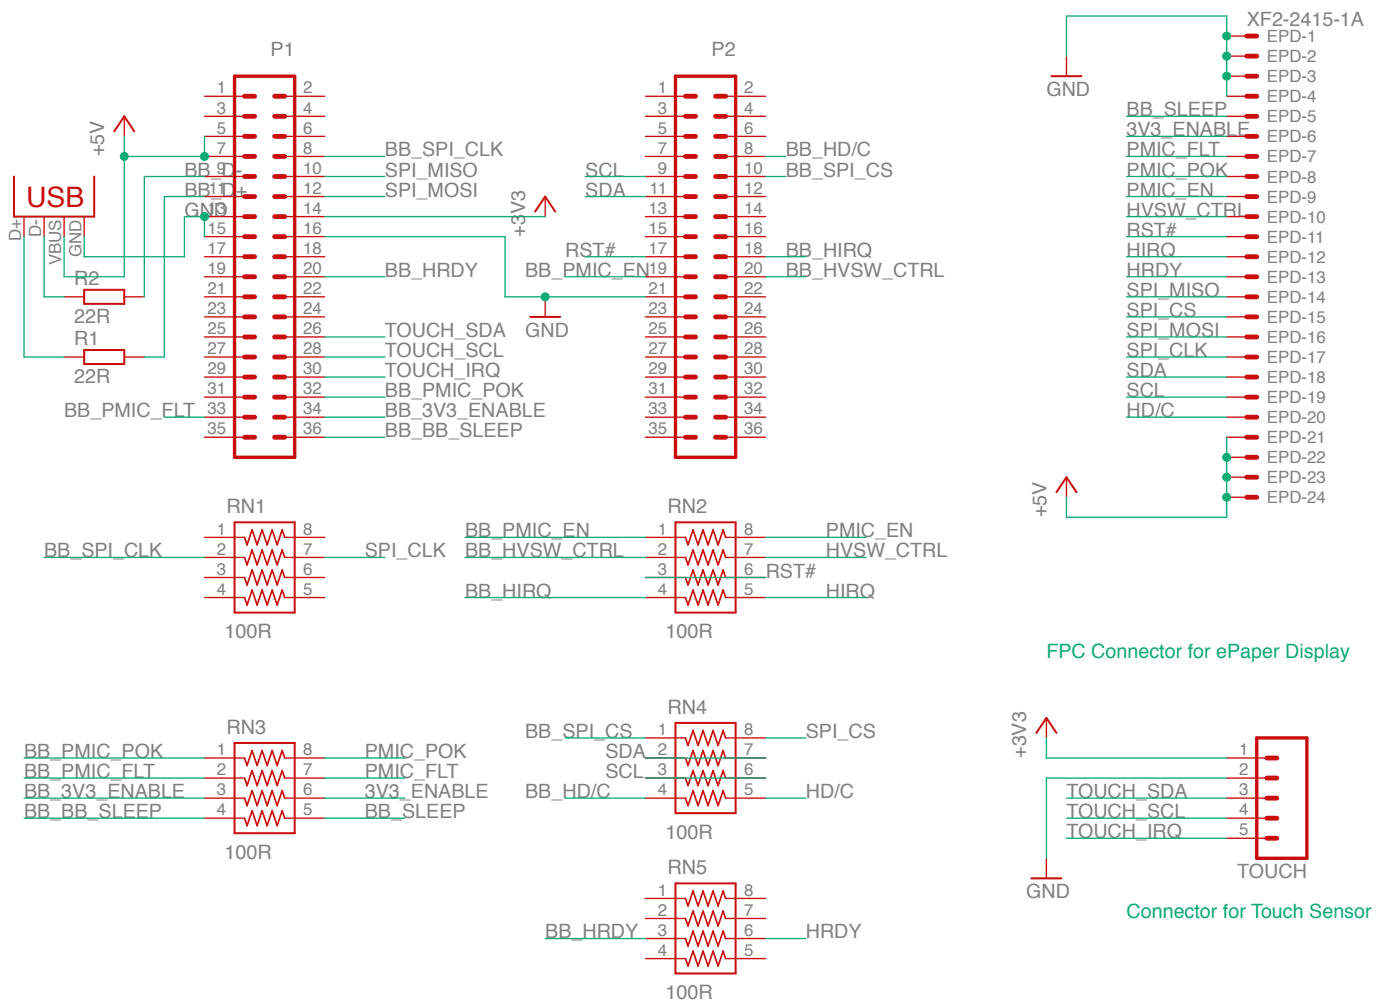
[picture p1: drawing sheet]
<svg xmlns="http://www.w3.org/2000/svg" width="177mm" height="128mm" viewBox="0 0 177 128" stroke-linecap="round" stroke-linejoin="round" font-family="sans-serif">
<path d="M29.7 9.6h7.6v48.3h-7.6zM85.6 9.6h7.6v48.3h-7.6zM159.2 93.4h6.4v15.3h-6.4z" fill="none" stroke="#c90d0c" stroke-width=".42"/>
<g fill="none" stroke="#c90d0c" stroke-width=".61">
<path d="M31 17.3h1.3M31 14.7h1.3M31 12.2h1.3M31 19.8h1.3M34.8 17.3h1.3M34.8 14.7h1.3M34.8 12.2h1.3M34.8 19.8h1.3M86.8 17.3h1.3M86.8 14.7h1.3M86.8 12.2h1.3M86.8 19.8h1.3"/>
<path d="M90.7 17.3h1.2M90.7 14.7h1.2M90.7 12.2h1.2M90.7 19.8h1.2M157.9 17.3h1.3M157.9 14.7h1.3M157.9 12.2h1.3M157.9 19.8h1.3M157.9 4.6h1.3M157.9 7.1h1.3M157.9 9.6h1.3M31 22.3h1.3"/>
<path d="M31 30h1.3M31 27.4h1.3M31 24.9h1.3M31 35h1.3M31 32.5h1.3M31 37.6h1.3M34.8 22.3h1.3M34.8 30h1.3M34.8 27.4h1.3M34.8 24.9h1.3M34.8 35h1.3M34.8 32.5h1.3"/>
<path d="M34.8 37.6h1.3M86.8 22.3h1.3M86.8 30h1.3M86.8 27.4h1.3M86.8 24.9h1.3M86.8 35h1.3M86.8 32.5h1.3M86.8 37.6h1.3M90.7 22.3h1.2M90.7 30h1.2M90.7 27.4h1.2M90.7 24.9h1.2"/>
<path d="M90.7 35h1.2M90.7 32.5h1.2M90.7 37.6h1.2M157.9 22.3h1.3M157.9 30h1.3M157.9 27.4h1.3M157.9 24.9h1.3M157.9 35h1.3M157.9 32.5h1.3M157.9 37.6h1.3M31 42.7h1.3M31 40.1h1.3"/>
<path d="M31 47.7h1.3M31 45.2h1.3M31 52.8h1.3M31 50.3h1.3M31 55.4h1.3M34.8 42.7h1.3M34.8 40.1h1.3M34.8 47.7h1.3M34.8 45.2h1.3M34.8 52.8h1.3M34.8 50.3h1.3M34.8 55.4h1.3"/>
<path d="M86.8 42.7h1.3M86.8 40.1h1.3M86.8 47.7h1.3M86.8 45.2h1.3M86.8 52.8h1.3M86.8 50.3h1.3M86.8 55.4h1.3M90.7 42.7h1.2M90.7 40.1h1.2M90.7 47.7h1.2M90.7 45.2h1.2M90.7 52.8h1.2"/>
<path d="M90.7 50.3h1.2M90.7 55.4h1.2M157.9 42.7h1.3M157.9 40.1h1.3M157.9 47.7h1.3M157.9 45.2h1.3M157.9 52.8h1.3M157.9 50.3h1.3M157.9 55.4h1.3M157.9 57.9h1.3M157.9 60.4h1.3M157.9 63h1.3"/>
<path d="M160.5 98.5h1.3M160.5 96h1.3M160.5 101.1h1.3M160.5 106.1h1.3M160.5 103.6h1.3"/>
</g>
<g fill="none" stroke="#c90d0c" stroke-width=".17">
<path d="M15.7 14.7v2.6M25.9 12.2h5.1M25.9 14.7h5.1M25.9 17.3h5.1M25.9 19.8h5.1M36.1 12.2h5M36.1 14.7h5M36.1 17.3h5M36.1 19.8h5M81.8 12.2h5M81.8 14.7h5M81.8 17.3h5"/>
<path d="M81.8 19.8h5M91.9 12.2h5.1M91.9 14.7h5.1M91.9 17.3h5.1M91.9 19.8h5.1M135.1 7.1v2.5M155.4 12.2h2.5M155.4 14.7h2.5M155.4 17.3h2.5M155.4 19.8h2.5M155.4 4.6h2.5M155.4 7.1h2.5"/>
<path d="M155.4 9.6h2.5M3 27.4v2.6M5.6 27.4v2.6M8.1 37.6h2.6M8.1 27.4v2.6M10.7 27.4v2.6M15.7 37.6h2.6M25.9 22.3h5.1M25.9 24.9h5.1M25.9 27.4h5.1M25.9 30h5.1M25.9 32.5h5.1"/>
<path d="M25.9 35h5.1M25.9 37.6h5.1M36.1 22.3h5M36.1 24.9h5M36.1 27.4h5M36.1 30h5M36.1 32.5h5M36.1 35h5M36.1 37.6h5M69.1 24.9v2.5M69.1 37.6v2.5M81.8 22.3h5"/>
<path d="M81.8 24.9h5M81.8 27.4h5M81.8 30h5M81.8 32.5h5M81.8 35h5M81.8 37.6h5M91.9 22.3h5.1M91.9 24.9h5.1M91.9 27.4h5.1M91.9 30h5.1M91.9 32.5h5.1M91.9 35h5.1"/>
<path d="M91.9 37.6h5.1M155.4 22.3h2.5M155.4 24.9h2.5M155.4 27.4h2.5M155.4 30h2.5M155.4 32.5h2.5M155.4 35h2.5M155.4 37.6h2.5M8.1 45.2h2.6M15.7 45.2h2.6M25.9 40.1h5.1M25.9 42.7h5.1"/>
<path d="M25.9 45.2h5.1M25.9 47.7h5.1M25.9 50.3h5.1M25.9 52.8h5.1M25.9 55.4h5.1M36.1 40.1h5M36.1 42.7h5M36.1 45.2h5M36.1 47.7h5M36.1 50.3h5M36.1 52.8h5M36.1 55.4h5"/>
<path d="M81.8 40.1h5M81.8 42.7h5M81.8 45.2h5M81.8 47.7h5M81.8 50.3h5M81.8 52.8h5M81.8 55.4h5M91.9 40.1h5.1M91.9 42.7h5.1M91.9 45.2h5.1M91.9 47.7h5.1M91.9 50.3h5.1"/>
<path d="M91.9 52.8h5.1M91.9 55.4h5.1M155.4 40.1h2.5M155.4 42.7h2.5M155.4 45.2h2.5M155.4 47.7h2.5M155.4 50.3h2.5M155.4 52.8h2.5M155.4 55.4h2.5M155.4 57.9h2.5M25.9 68h5.1M25.9 70.6h5.1"/>
<path d="M25.9 73.1h5.1M25.9 75.7h5.1M36.1 68h5M36.1 70.6h5M36.1 73.1h5M36.1 75.7h5M81.8 68h5M81.8 70.6h5M81.8 73.1h5M81.8 75.7h5M91.9 68h5.1M91.9 70.6h5.1"/>
<path d="M91.9 73.1h5.1M91.9 75.7h5.1M135.1 60.4v2.6M155.4 60.4h2.5M155.4 63h2.5M25.9 96h5.1M25.9 98.5h5.1M36.1 96h5M36.1 98.5h5M81.8 96h5M81.8 98.5h5M81.8 93.4h5"/>
<path d="M91.9 96h5.1M91.9 98.5h5.1M91.9 93.4h5.1M132.6 90.9v2.5M155.4 96h5.1M155.4 98.5h5.1M25.9 101.1h5.1M25.9 103.6h5.1M36.1 101.1h5M36.1 103.6h5M81.8 101.1h5M81.8 113.8h5"/>
<path d="M81.8 116.3h5M81.8 118.8h5M91.9 101.1h5.1M91.9 113.8h5.1M91.9 116.3h5.1M91.9 118.8h5.1M132.6 108.7v2.5M155.4 101.1h5.1M155.4 103.6h5.1M155.4 106.1h5.1M81.8 121.4h5M91.9 121.4h5.1"/>
</g>
<g fill="none" stroke="#c90d0c" stroke-width=".25">
<path d="M14.5 16.6l1.2-1.9 1.3 1.9M133.2 9.6h3.8M1.8 22.3v5.1h10.1v-5.1M10.7 36.7h5v1.8h-5zM67.8 26.8l1.3-1.9 1.2 1.9M10.7 44.3h5v1.8h-5zM67.2 40.1h3.8M29.7 66.1h7.6v11.5h-7.6zM85.6 66.1h7.6v11.5h-7.6zM133.8 62.3l1.3-1.9 1.3 1.9M29.7 94.1h7.6v11.4h-7.6zM85.6 91.5h7.6v11.5h-7.6z"/>
<path d="M131.3 92.8l1.3-1.9 1.2 1.9M85.6 111.9h7.6v11.4h-7.6zM130.7 111.2h3.8"/>
</g>
<g fill="none" stroke="#c90d0c" stroke-width=".21">
<path d="M31 68l.3 1 .6-1.9 .7 1.9 .6-1.9 .6 1.9 .7-1.9 .6 1.9 .6-1.9 .4 .9M31 75.7l.3 .9 .6-1.9 .7 1.9 .6-1.9 .6 1.9 .7-1.9 .6 1.9 .6-1.9 .4 1M31 70.6l.3 .9 .6-1.9 .7 1.9 .6-1.9 .6 1.9 .7-1.9 .6 1.9 .6-1.9 .4 1M31 73.1l.3 1 .6-1.9 .7 1.9 .6-1.9 .6 1.9 .7-1.9 .6 1.9 .6-1.9 .4 .9M86.8 68l.4 1 .6-1.9 .6 1.9 .7-1.9 .6 1.9 .6-1.9 .7 1.9 .6-1.9 .3 .9M86.8 75.7l.4 .9 .6-1.9 .6 1.9 .7-1.9 .6 1.9 .6-1.9 .7 1.9 .6-1.9 .3 1M86.8 70.6l.4 .9 .6-1.9 .6 1.9 .7-1.9 .6 1.9 .6-1.9 .7 1.9 .6-1.9 .3 1M86.8 73.1l.4 1 .6-1.9 .6 1.9 .7-1.9 .6 1.9 .6-1.9 .7 1.9 .6-1.9 .3 .9M31 96l.3 .9 .6-1.9 .7 1.9 .6-1.9 .6 1.9 .7-1.9 .6 1.9 .6-1.9 .4 1M31 98.5l.3 1 .6-1.9 .7 1.9 .6-1.9 .6 1.9 .7-1.9 .6 1.9 .6-1.9 .4 .9M86.8 93.4l.4 1 .6-1.9 .6 1.9 .7-1.9 .6 1.9 .6-1.9 .7 1.9 .6-1.9 .3 .9M86.8 96l.4 .9 .6-1.9 .6 1.9 .7-1.9 .6 1.9 .6-1.9 .7 1.9 .6-1.9 .3 1"/>
<path d="M86.8 98.5l.4 1 .6-1.9 .6 1.9 .7-1.9 .6 1.9 .6-1.9 .7 1.9 .6-1.9 .3 .9M31 103.6l.3 1 .6-1.9 .7 1.9 .6-1.9 .6 1.9 .7-1.9 .6 1.9 .6-1.9 .4 .9M31 101.1l.3 .9 .6-1.9 .7 1.9 .6-1.9 .6 1.9 .7-1.9 .6 1.9 .6-1.9 .4 1M86.8 101.1l.4 .9 .6-1.9 .6 1.9 .7-1.9 .6 1.9 .6-1.9 .7 1.9 .6-1.9 .3 1M86.8 116.3l.4 1 .6-1.9 .6 1.9 .7-1.9 .6 1.9 .6-1.9 .7 1.9 .6-1.9 .3 .9M86.8 113.8l.4 .9 .6-1.9 .6 1.9 .7-1.9 .6 1.9 .6-1.9 .7 1.9 .6-1.9 .3 1M86.8 118.8l.4 1 .6-1.9 .6 1.9 .7-1.9 .6 1.9 .6-1.9 .7 1.9 .6-1.9 .3 .9M86.8 121.4l.4 .9 .6-1.9 .6 1.9 .7-1.9 .6 1.9 .6-1.9 .7 1.9 .6-1.9 .3 1"/>
</g>
<g fill="none" stroke="#0dab76" stroke-width=".17">
<path d="M15.7 17.3v17.7h-7.6v-5M25.9 17.3v2.5h-10.2M41.1 19.8h7.7M97 19.8h2.5M135.1 7.1v-5.1h20.3v10.2M142.7 14.7h12.7M142.7 17.3h12.7M142.7 19.8h12.7M10.7 30v2.5h12.7v-5.1h2.5v2.6M41.1 30h22.9v7.6h17.8M41.1 22.3h7.7M41.1 24.9h7.7"/>
<path d="M41.1 35h7.7M71.6 35h10.2M74.1 32.5h7.7M74.1 22.3h7.7M74.1 24.9h7.7M97 32.5h5.1M97 22.3h2.5M97 35h5.1M142.7 30h12.7M142.7 37.6h12.7M142.7 27.4h12.7M142.7 32.5h12.7"/>
<path d="M142.7 22.3h12.7M142.7 24.9h12.7M142.7 35h12.7M20.8 52.8h5.1M41.1 50.3h7.7M142.7 40.1h12.7M142.7 42.7h12.7M142.7 45.2h12.7M142.7 52.8h12.7M142.7 47.7h12.7M142.7 50.3h12.7M155.4 55.4v10.1h-20.3v-2.5"/>
<path d="M5.6 70.6h20.3M41.1 70.6h7.7M58.9 68h22.9M58.9 70.6h22.9M58.9 75.7h22.9M81.8 73.1h15.2M97 68h12.7M97 70.6h12.7M97 75.7h12.7M3 98.5h22.9M3 96h22.9M41.1 98.5h10.2"/>
<path d="M41.1 96h10.2M71.6 93.4h10.2M81.8 98.5h15.2M81.8 96h15.2M97 93.4h5.1M155.4 98.5h-22.8v10.2M41.1 103.6h10.2M41.1 101.1h10.2M69.1 118.8h12.7M71.6 101.1h10.2M97 101.1h5.1M97 118.8h5.1"/>
</g>
<g fill="#0dab76" stroke="#0dab76" stroke-width=".13">
<circle cx="69.1" cy="37.6" r=".51"/>
<circle cx="25.9" cy="27.4" r=".51"/>
<circle cx="155.4" cy="7.1" r=".51"/>
<circle cx="155.4" cy="9.6" r=".51"/>
<circle cx="155.4" cy="4.6" r=".51"/>
<circle cx="25.9" cy="19.8" r=".51"/>
<circle cx="15.7" cy="19.8" r=".51"/>
<circle cx="155.4" cy="57.9" r=".51"/>
<circle cx="155.4" cy="60.4" r=".51"/>
<circle cx="155.4" cy="63" r=".51"/>
</g>
<!-- layer: Trim -->
<g fill="none" stroke="#0dab76" stroke-width=".17">
<path d="M3 30v15.2h5.1M5.6 30v7.6h2.5M25.9 24.9h-5.1v20.3h-2.5M25.9 22.3h-7.6v15.3M41.1 27.4h28M41.1 52.8h7.7M41.1 55.4h7.7M41.1 42.7h7.7M41.1 45.2h7.7M41.1 47.7h7.7M132.6 93.4v2.6h22.8M3 101.1h22.9"/>
<path d="M3 103.6h22.9M135.1 101.1h20.3M135.1 103.6h20.3M135.1 106.1h20.3"/>
</g>
<text font-size="3.6" fill="#c90d0c" x="3.3" y="26.2">USB</text>
<g font-size="2.5" fill="#808080">
<text x="157.9" y="3.3">XF2-2415-1A</text>
<text x="34.3" y="7.1">P1</text>
<text x="90.1" y="7.1">P2</text>
<text x="132.6" y="12.2">GND</text>
<text x="142.7" y="14.7">BB_SLEEP</text>
<text x="142.7" y="17.3">3V3_ENABLE</text>
<text x="13.2" y="19.8" transform="rotate(-90 13.2 19.8)">+5V</text>
<text x="23.4" y="22.4">BB_D-</text>
<text x="48.8" y="22.4">SPI_MISO</text>
<text x="48.8" y="19.8">BB_SPI_CLK</text>
<text x="74.1" y="22.4">SCL</text>
<text x="99.5" y="22.4">BB_SPI_CS</text>
<text x="99.5" y="19.8">BB_HD/C</text>
<text x="142.7" y="19.8">PMIC_FLT</text>
<text x="142.7" y="22.4">PMIC_POK</text>
<text x="23.4" y="27.4">GND</text>
<text x="23.4" y="24.9">BB_D+</text>
<text x="48.8" y="24.9">SPI_MOSI</text>
<text x="66.5" y="30" transform="rotate(-90 66.5 30)">+3V3</text>
<text x="74.1" y="24.9">SDA</text>
<text x="142.7" y="24.9">PMIC_EN</text>
<text x="142.7" y="27.4">HVSW_CTRL</text>
<text x="142.7" y="30">RST#</text>
<text x="48.8" y="35">BB_HRDY</text>
<text x="66.5" y="35">BB_PMIC_EN</text>
<text x="71.6" y="32.5">RST#</text>
<text x="99.5" y="32.5">BB_HIRQ</text>
<text x="99.5" y="35">BB_HVSW_CTRL</text>
<text x="142.7" y="32.5">HIRQ</text>
<text x="142.7" y="35">HRDY</text>
<text x="9.4" y="40.9">22R</text>
<text x="9.4" y="36.1">R2</text>
<text x="142.7" y="37.6">SPI_MISO</text>
<text x="142.7" y="40.1">SPI_CS</text>
<text x="9.4" y="43.7">R1</text>
<text x="48.8" y="42.7">TOUCH_SDA</text>
<text x="48.8" y="45.2">TOUCH_SCL</text>
<text x="48.8" y="47.7">TOUCH_IRQ</text>
<text x="66.5" y="42.7">GND</text>
<text x="142.7" y="42.7">SPI_MOSI</text>
<text x="142.7" y="45.2">SPI_CLK</text>
<text x="142.7" y="47.7">SDA</text>
<text x="8.1" y="52.8">BB_PMIC_FLT</text>
<text x="9.4" y="48.5">22R</text>
<text x="48.8" y="50.3">BB_PMIC_POK</text>
<text x="48.8" y="52.8">BB_3V3_ENABLE</text>
<text x="142.7" y="52.8">HD/C</text>
<text x="142.7" y="50.3">SCL</text>
<text x="48.8" y="55.4">BB_BB_SLEEP</text>
<text x="28.7" y="65">RN1</text>
<text x="84.6" y="65">RN2</text>
<text x="132.6" y="65.5" transform="rotate(-90 132.6 65.5)">+5V</text>
<text x="5.6" y="70.6">BB_SPI_CLK</text>
<text x="46.2" y="70.6">SPI_CLK</text>
<text x="58.9" y="68.1">BB_PMIC_EN</text>
<text x="58.9" y="70.6">BB_HVSW_CTRL</text>
<text x="104.6" y="68.1">PMIC_EN</text>
<text x="104.6" y="70.6">HVSW_CTRL</text>
<text x="58.9" y="75.7">BB_HIRQ</text>
<text x="97" y="73.1">RST#</text>
<text x="104.6" y="75.7">HIRQ</text>
<text x="28.4" y="80.8">100R</text>
<text x="84.3" y="80.8">100R</text>
<text x="3" y="96">BB_PMIC_POK</text>
<text x="28.7" y="92.9">RN3</text>
<text x="46.2" y="96">PMIC_POK</text>
<text x="66.5" y="93.4">BB_SPI_CS</text>
<text x="76.7" y="96">SDA</text>
<text x="84.6" y="90.4">RN4</text>
<text x="102.1" y="93.4">SPI_CS</text>
<text x="130" y="96" transform="rotate(-90 130 96)">+3V3</text>
<text x="3" y="98.5">BB_PMIC_FLT</text>
<text x="3" y="101.1">BB_3V3_ENABLE</text>
<text x="46.2" y="101.1">3V3_ENABLE</text>
<text x="46.2" y="98.5">PMIC_FLT</text>
<text x="66.5" y="101.1">BB_HD/C</text>
<text x="76.7" y="98.5">SCL</text>
<text x="102.1" y="101.1">HD/C</text>
<text x="135.1" y="101.1">TOUCH_SDA</text>
<text x="3" y="103.6">BB_BB_SLEEP</text>
<text x="46.2" y="103.6">BB_SLEEP</text>
<text x="84.3" y="106.2">100R</text>
<text x="135.1" y="103.6">TOUCH_SCL</text>
<text x="135.1" y="106.1">TOUCH_IRQ</text>
<text x="28.4" y="108.7">100R</text>
<text x="84.6" y="110.7">RN5</text>
<text x="130" y="113.8">GND</text>
<text x="156.7" y="111.2">TOUCH</text>
<text x="69.1" y="118.8">BB_HRDY</text>
<text x="102.1" y="118.8">HRDY</text>
<text x="84.3" y="126.5">100R</text>
</g>
<g font-size="2.5" fill="#0dab76">
<text x="132.6" y="83.3">FPC Connector for ePaper Display</text>
<text x="142.7" y="116.3">Connector for Touch Sensor</text>
</g>
<g font-size="2.1" fill="#808080">
<text x="160.5" y="5.3">EPD-1</text>
<text x="27.5" y="11.8">1</text>
<text x="38.4" y="11.8">2</text>
<text x="83.3" y="11.8">1</text>
<text x="94.3" y="11.8">2</text>
<text x="160.5" y="7.9">EPD-2</text>
<text x="160.5" y="10.4">EPD-3</text>
<text x="27.5" y="14.4">3</text>
<text x="27.5" y="16.9">5</text>
<text x="38.4" y="14.4">4</text>
<text x="38.4" y="16.9">6</text>
<text x="83.3" y="14.4">3</text>
<text x="83.3" y="16.9">5</text>
<text x="94.3" y="14.4">4</text>
<text x="94.3" y="16.9">6</text>
<text x="160.5" y="13">EPD-4</text>
<text x="160.5" y="15.5">EPD-5</text>
<text x="27.5" y="19.5">7</text>
<text x="27.5" y="22">9</text>
<text x="38.4" y="19.5">8</text>
<text x="38.4" y="22">10</text>
<text x="83.3" y="19.5">7</text>
<text x="83.3" y="22">9</text>
<text x="94.3" y="19.5">8</text>
<text x="94.3" y="22">10</text>
<text x="160.5" y="18">EPD-6</text>
<text x="160.5" y="20.6">EPD-7</text>
<text x="160.5" y="23.1">EPD-8</text>
<text x="26.3" y="27.1">13</text>
<text x="26.3" y="29.6">15</text>
<text x="26.4" y="24.5">11</text>
<text x="38.4" y="24.5">12</text>
<text x="38.4" y="27.1">14</text>
<text x="38.4" y="29.6">16</text>
<text x="82.1" y="27.1">13</text>
<text x="82.1" y="29.6">15</text>
<text x="82.3" y="24.5">11</text>
<text x="94.3" y="24.5">12</text>
<text x="94.3" y="27.1">14</text>
<text x="94.3" y="29.6">16</text>
<text x="160.5" y="25.7">EPD-9</text>
<text x="160.5" y="28.2">EPD-10</text>
<text x="2.7" y="30.6" transform="rotate(-90 2.7 30.6)">D+</text>
<text x="5.2" y="30" transform="rotate(-90 5.2 30)">D-</text>
<text x="7.8" y="33.6" transform="rotate(-90 7.8 33.6)">VBUS</text>
<text x="10.3" y="32.5" transform="rotate(-90 10.3 32.5)">GND</text>
<text x="26.3" y="32.2">17</text>
<text x="26.3" y="34.7">19</text>
<text x="38.4" y="32.2">18</text>
<text x="38.4" y="34.7">20</text>
<text x="82.1" y="32.2">17</text>
<text x="82.1" y="34.7">19</text>
<text x="94.3" y="32.2">18</text>
<text x="94.3" y="34.7">20</text>
<text x="160.5" y="30.7">EPD-11</text>
<text x="160.5" y="33.3">EPD-12</text>
<text x="160.5" y="35.8">EPD-13</text>
<text x="26.3" y="37.2">21</text>
<text x="26.3" y="39.8">23</text>
<text x="38.4" y="37.2">22</text>
<text x="38.4" y="39.8">24</text>
<text x="82.1" y="37.2">21</text>
<text x="82.1" y="39.8">23</text>
<text x="94.3" y="37.2">22</text>
<text x="94.3" y="39.8">24</text>
<text x="160.5" y="38.3">EPD-14</text>
<text x="160.5" y="40.9">EPD-15</text>
<text x="26.3" y="42.3">25</text>
<text x="26.3" y="44.8">27</text>
<text x="26.3" y="47.4">29</text>
<text x="38.4" y="42.3">26</text>
<text x="38.4" y="44.8">28</text>
<text x="38.4" y="47.4">30</text>
<text x="82.1" y="42.3">25</text>
<text x="82.1" y="44.8">27</text>
<text x="82.1" y="47.4">29</text>
<text x="94.3" y="42.3">26</text>
<text x="94.3" y="44.8">28</text>
<text x="94.3" y="47.4">30</text>
<text x="160.5" y="43.4">EPD-16</text>
<text x="160.5" y="46">EPD-17</text>
<text x="26.3" y="49.9">31</text>
<text x="26.3" y="52.5">33</text>
<text x="38.4" y="49.9">32</text>
<text x="38.4" y="52.5">34</text>
<text x="82.1" y="49.9">31</text>
<text x="82.1" y="52.5">33</text>
<text x="94.3" y="49.9">32</text>
<text x="94.3" y="52.5">34</text>
<text x="160.5" y="48.5">EPD-18</text>
<text x="160.5" y="51">EPD-19</text>
<text x="160.5" y="53.6">EPD-20</text>
<text x="26.3" y="55">35</text>
<text x="38.4" y="55">36</text>
<text x="82.1" y="55">35</text>
<text x="94.3" y="55">36</text>
<text x="160.5" y="56.1">EPD-21</text>
<text x="160.5" y="58.7">EPD-22</text>
<text x="160.5" y="61.2">EPD-23</text>
<text x="160.5" y="63.7">EPD-24</text>
<text x="27.5" y="67.7">1</text>
<text x="27.5" y="70.2">2</text>
<text x="38.4" y="67.7">8</text>
<text x="38.4" y="70.2">7</text>
<text x="83.3" y="67.7">1</text>
<text x="83.3" y="70.2">2</text>
<text x="94.3" y="67.7">8</text>
<text x="94.3" y="70.2">7</text>
<text x="27.5" y="72.8">3</text>
<text x="27.5" y="75.3">4</text>
<text x="38.4" y="72.8">6</text>
<text x="38.4" y="75.3">5</text>
<text x="83.3" y="72.8">3</text>
<text x="83.3" y="75.3">4</text>
<text x="94.3" y="72.8">6</text>
<text x="94.3" y="75.3">5</text>
<text x="27.5" y="95.6">1</text>
<text x="38.4" y="95.6">8</text>
<text x="83.3" y="93.1">1</text>
<text x="83.3" y="95.6">2</text>
<text x="94.3" y="93.1">8</text>
<text x="94.3" y="95.6">7</text>
<text x="157" y="95.6">1</text>
<text x="27.5" y="98.2">2</text>
<text x="27.5" y="100.7">3</text>
<text x="38.4" y="98.2">7</text>
<text x="38.4" y="100.7">6</text>
<text x="83.3" y="98.2">3</text>
<text x="83.3" y="100.7">4</text>
<text x="94.3" y="98.2">6</text>
<text x="94.3" y="100.7">5</text>
<text x="157" y="98.2">2</text>
<text x="157" y="100.7">3</text>
<text x="27.5" y="103.2">4</text>
<text x="38.4" y="103.2">5</text>
<text x="157" y="103.2">4</text>
<text x="157" y="105.8">5</text>
<text x="83.3" y="113.4">1</text>
<text x="94.3" y="113.4">8</text>
<text x="83.3" y="115.9">2</text>
<text x="83.3" y="118.5">3</text>
<text x="94.3" y="115.9">7</text>
<text x="94.3" y="118.5">6</text>
<text x="83.3" y="121">4</text>
<text x="94.3" y="121">5</text>
</g>
</svg>
